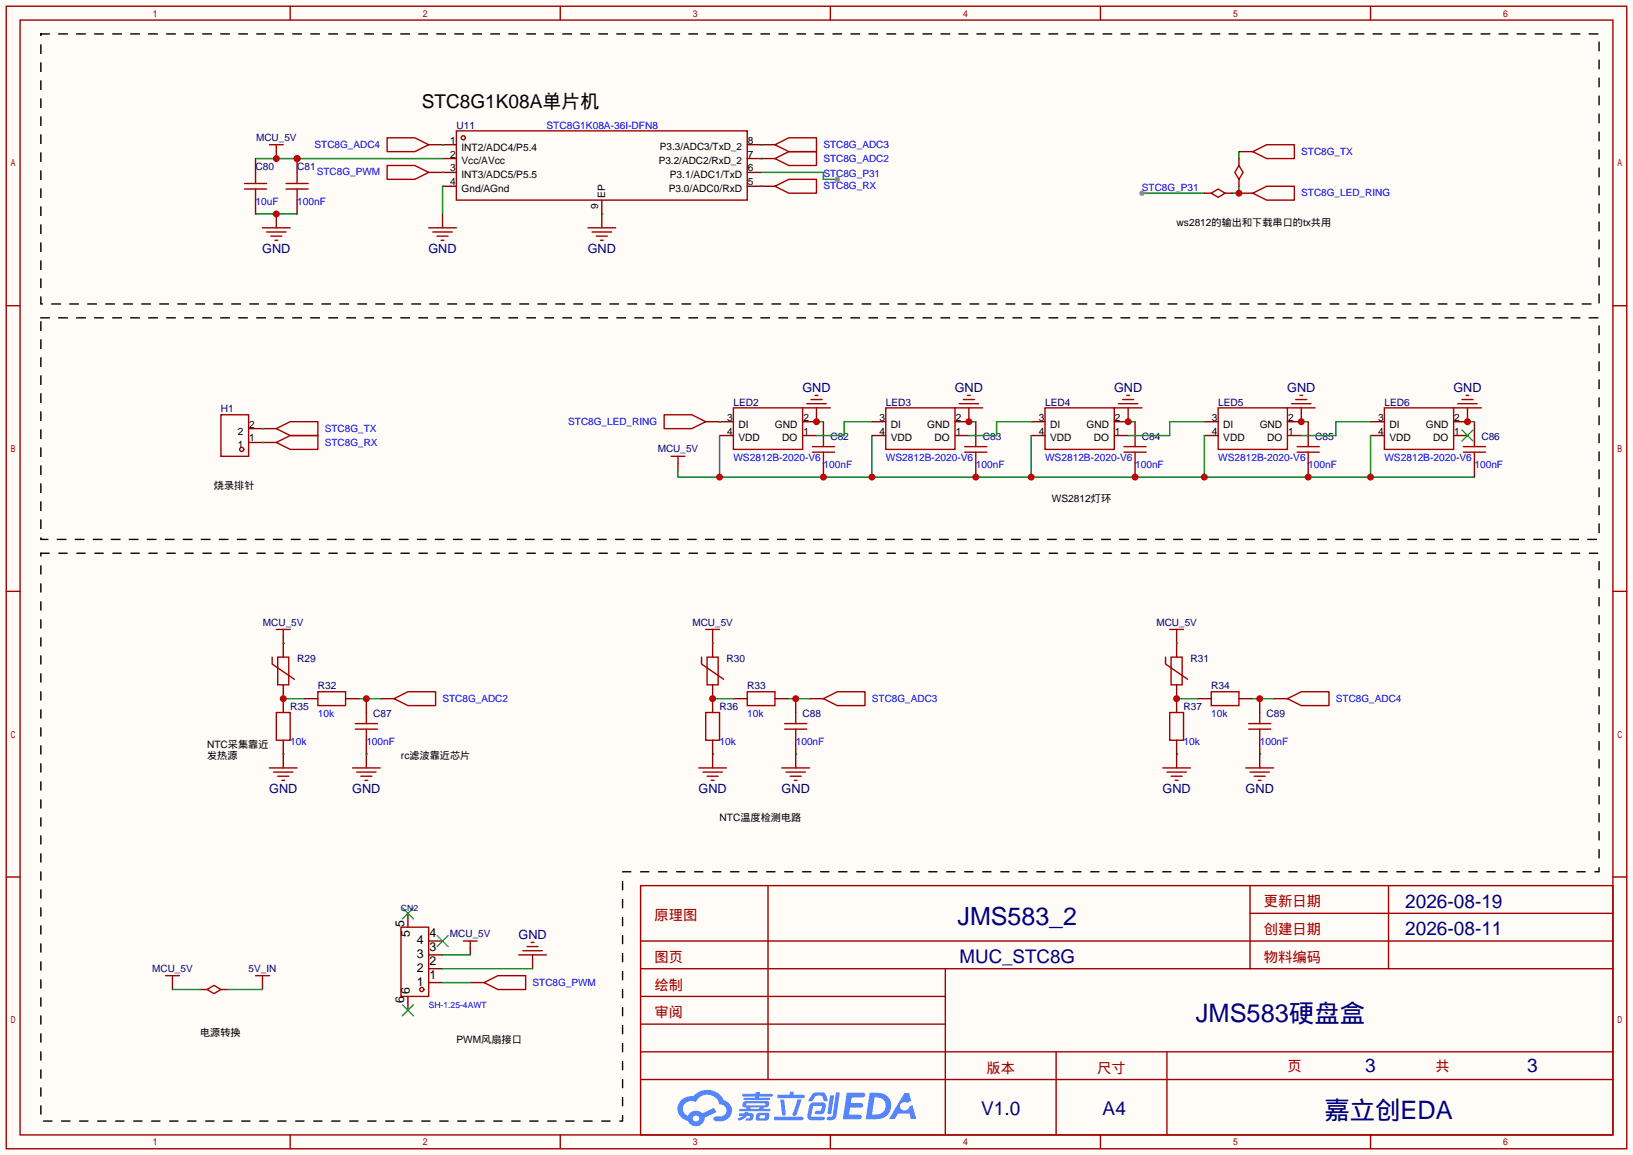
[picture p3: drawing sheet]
<svg xmlns="http://www.w3.org/2000/svg" width="299mm" height="212mm" viewBox="0 0 299 212" stroke-linecap="round" stroke-linejoin="round" font-family="sans-serif">
<path d="M0 0h299.5v211.8h-299.5z" fill="#fffcf7"/>
<g fill="none" stroke="#a10000" stroke-width=".25">
<path d="M1.1 1.1h297.2v209.6h-297.2zM3.7 3.7h292.1v204.5h-292.1zM53.2 1.1v2.6M102.7 1.1v2.6M152.3 1.1v2.6M201.8 1.1v2.6M251.3 1.1v2.6M1.1 56.1h2.6M295.8 56.1h2.5M1.1 108.5h2.6M295.8 108.5h2.5M1.1 160.8h2.6"/>
<path d="M117.5 162.4h178.3v45.8h-178.3zM117.5 177.7h178.3M117.5 172.6h178.3M140.8 162.4v35.6M173.4 177.7v30.5M229.2 162.4v15.3M229.2 167.5h66.6M254.6 162.4v15.3M295.8 160.8h2.5M117.5 182.8h55.9M117.5 198h178.3M117.5 192.9h178.3"/>
<path d="M117.5 187.8h55.9M193.7 192.9v15.3M214 192.9v15.3M53.2 208.2v2.5M102.7 208.2v2.5M152.3 208.2v2.5M201.8 208.2v2.5M251.3 208.2v2.5"/>
</g>
<g fill="#5487ff">
<path d="M155.3 200.4h2.1a.97 .97 0 0 1 1.3 .4 .53 .53 0 0 1-.7 .5h-1.8l-.2 1h1.9a.43 .43 0 0 1 .4 .5 .43 .43 0 0 1-.5 .3h-1.9l-.2 1.3h1.7a.45 .45 0 0 1 .6 .2 .45 .45 0 0 1-.2 .6l-3.2 .1z"/>
<path d="M165.9 200.5h.8l.4 1.4-.7 .4a.82 .82 0 0 0-1.2 .1 .82 .82 0 0 0 .1 1.1 .82 .82 0 0 0 1.2 0l.2-.5 .6-.3 .7 2.5h-.9l-.3-1h-2.1l-.6 1h-1.1z"/>
<path d="M152.2 200.9h.8l-.5 3.2a.36 .36 0 0 1-.4 .3 .36 .36 0 0 1-.3-.4z"/>
<path d="M153.3 200.4h.7l-.6 4.3a1.13 1.13 0 0 1-1.8 .6l.2-.4 .7-.1 .2-.2z"/>
<path d="M149 200.7l.6-.4h1a.77 .77 0 0 1 .9 .6l.3 .9-.2 .2h-.5l-.4-1h-.9a1.3 1.3 0 0 0-.8 .9l-.6 .1-.2-.2z"/>
<path d="M148.6 202.5l.5-.3h1.7a.66 .66 0 0 1 .6 .9l-.1 .4a.81 .81 0 0 1-.9 .9h-.7a.32 .32 0 0 1-.3-.4 .32 .32 0 0 1 .4-.3h.7l.3-.9-1.7 .1-.3 1.9h2.1a.32 .32 0 0 1 .4 .4 .32 .32 0 0 1-.4 .3l-2.3-.1-.5-.3v-.5z"/>
<path d="M142 204.8h5a.33 .33 0 0 1 .3 .4 .33 .33 0 0 1-.3 .3h-4.9l-.2-.2z"/>
<path d="M146.3 201.6h.7l-1 2.9a.36 .36 0 0 1-.4 .2 .36 .36 0 0 1-.3-.3z"/>
<path d="M143.1 201.7h.7l.3 2.6a.34 .34 0 0 1-.3 .3 .34 .34 0 0 1-.4-.2z"/>
<path d="M142.6 200.8h2.2l.1-.4 .1-.2h.6l-.1 .6h1.8a.32 .32 0 0 1 .3 .3 .32 .32 0 0 1-.4 .3h-4.5l-.1-.1z"/>
<path d="M135.6 204.2h.9l.1-.2 .7-.1-.1 .3h.9a.82 .82 0 0 1-.6 1.3h-.7v-.4l.7-.1v-.3h-.5l-.5 .4-1 .4-.2-.4 1-.4h-.8z"/>
<path d="M136.1 200.6h2.5v-.3h.8l-.1 .3h2.2l.2 .3-.2 .2h-2.3v.3h1.8l.2 .2-.2 .2h-4.5l-.2-.2 .1-.2h2l.1-.3h-2.3l-.1-.2z"/>
<path d="M159.5 200.4l-.7 4.9h1.6a2.47 2.47 0 0 0 2.9-1.7 2.47 2.47 0 0 0-1.4-3zM160.4 201.3a1.61 1.61 0 0 1 2 1.4 1.61 1.61 0 0 1-1.8 1.7h-.7z"/>
<path d="M136.3 202.2a.55 .55 0 0 0-.2 .7 .55 .55 0 0 0 .7 .2l.1 .3h-1.3v.4h5.5l.2-.2-.2-.2h-1.2l.2-.3a.7 .7 0 0 0 .8-.2 .7 .7 0 0 0 0-.9h-4.1zM136.9 202.4h3.3l.2 .1-.2 .2h-3.2l-.2-.1zM137.6 203.1h1.7l-.2 .3h-1.4z"/>
<path d="M138.8 204.3a1.05 1.05 0 0 0-.1 1.2 2.91 2.91 0 0 0 2.2-.2 .98 .98 0 0 0 0-1.2h-1.6zM139.4 204.6l.8-.1 .1 .1v.3l-.2 .2h-.8z"/>
<path d="M125 201.7a2.23 2.23 0 0 0-.7 2.3 2.23 2.23 0 0 0 1.8 1.6 1.58 1.58 0 0 0 1.8 .9 1.58 1.58 0 0 0 1.3-1.5l2.2-1-.5-.8-2.1 1a1.65 1.65 0 0 0-2.6 .5 1.45 1.45 0 0 1-.8-2 1.45 1.45 0 0 1 2-.7l.2 .1a2.3 2.3 0 0 1 2.3-1.3 2.3 2.3 0 0 1 2.1 1.7 1.12 1.12 0 0 1 1.2 1.1 1.12 1.12 0 0 1-1.1 1.2h-.7a.45 .45 0 0 0-.6 .3 .45 .45 0 0 0 .5 .6 2.26 2.26 0 0 0 2.9-2.5 2.04 2.04 0 0 0-1.5-1.4 3.3 3.3 0 0 0-5.5-.7l-1.2 .1zM127.1 205.2a.57 .57 0 0 1 1.1 0 .57 .57 0 0 1-1.1 0z"/>
</g>
<g fill="none" stroke="#a10000" stroke-width=".25">
<path d="M49.4 26.5h2.5M50.7 26.5v1.3M83.7 24h53.3v12.7h-53.3zM48.1 41.8h5.1M48.9 42.5h3.6M49.7 43.3h2M50.4 44.1h.5M78.6 41.8h5.1M79.4 42.5h3.5M80.1 43.3h2.1M80.9 44.1h.5M107.8 41.8h5.1"/>
<path d="M108.6 42.5h3.5M109.3 43.3h2.1M110.1 44.1h.5M147.2 74.8h5.1M148 74h3.5M148.7 73.3h2M149.5 72.5h.5M175.1 74.8h5.1M175.9 74h3.6M176.7 73.3h2M177.4 72.5h.5M204.3 74.8h5.1"/>
<path d="M205.1 74h3.6M205.9 73.3h2M206.6 72.5h.5M236.1 74.8h5.1M236.9 74h3.5M237.6 73.3h2M238.4 72.5h.5M266.6 74.8h5.1M267.3 74h3.6M268.1 73.3h2M268.9 72.5h.5M123.1 83.7h2.5"/>
<path d="M124.3 83.7v1.3M50.7 115.4h2.5M51.9 115.4v1.3M129.4 115.4h2.6M130.7 115.4v1.3M214.5 115.4h2.5M215.8 115.4v1.3M49.4 140.8h5.1M50.2 141.6h3.5M50.9 142.4h2.1M51.7 143.1h.5M64.6 140.8h5.1"/>
<path d="M65.4 141.6h3.6M66.2 142.4h2M66.9 143.1h.5M128.1 140.8h5.1M128.9 141.6h3.6M129.7 142.4h2M130.4 143.1h.5M143.4 140.8h5.1M144.1 141.6h3.6M144.9 142.4h2M145.7 143.1h.5M213.2 140.8h5.1"/>
<path d="M214 141.6h3.6M214.8 142.4h2M215.5 143.1h.5M228.5 140.8h5.1M229.2 141.6h3.6M230 142.4h2M230.8 143.1h.5M30.4 178.9h2.5M31.6 178.9v1.3M46.9 178.9h2.5M48.1 178.9v1.3M85 172.6h2.5"/>
<path d="M86.2 172.6v1.3M95.1 175.1h5.1M95.9 174.4h3.5M96.6 173.6h2.1M97.4 172.8h.5"/>
<circle cx="85" cy="25.3" r=".38"/>
</g>
<g fill="none" stroke="#870000" stroke-width=".25">
<path d="M50.7 27.8v1.3M50.7 39.2v2.6M81.2 26.5h2.5M81.2 29.1h2.5M81.2 31.6h2.5M81.2 34.2h2.5M81.2 39.2v2.6M110.4 36.7v5.1M137 26.5h2.6M137 29.1h2.6M137 31.6h2.6M137 34.2h2.6"/>
<path d="M149.7 74.8v2.5M177.7 74.8v2.5M206.9 74.8v2.5M238.6 74.8v2.5M269.1 74.8v2.5M124.3 85v1.2M51.9 116.7v1.3M130.7 116.7v1.3M215.8 116.7v1.3M51.9 138.3v2.5M67.2 138.3v2.5M130.7 138.3v2.5"/>
<path d="M145.9 138.3v2.5M215.8 138.3v2.5M231 138.3v2.5M86.2 173.9v1.2M97.7 175.1v2.6M31.6 180.2v1.3M48.1 180.2v1.3"/>
</g>
<path d="M46.9 39.2h7.6M110.4 39.2h.1" fill="none" stroke="#008700" stroke-width=".25"/>
<circle cx="50.7" cy="39.2" r=".63" fill="#c00"/>
<path d="M46.9 29.1h34.3M81.2 34.2v5" fill="none" stroke="#008700" stroke-width=".25"/>
<g fill="#c00">
<circle cx="50.7" cy="29.1" r=".63"/>
<circle cx="54.5" cy="29.1" r=".63"/>
</g>
<g fill="none" stroke="#870000" stroke-width=".25">
<path d="M78.6 26.5h2.6M78.6 31.6h2.6M139.6 34.2h2.5M139.6 26.5h2.5M139.6 29.1h2.5M227.2 27.8h2.5M45.6 78.6h5.1M45.6 81.2h5.1M51.9 118v2.5M130.7 118v2.5M215.8 118v2.5M51.9 125.6v5.1"/>
<path d="M51.9 135.8v2.5M55.8 128.1h2.5M63.4 128.1h2.5M69.7 128.1h2.6M130.7 125.6v5.1M130.7 135.8v2.5M134.5 128.1h2.5M142.1 128.1h2.6M148.5 128.1h2.5M215.8 125.6v5.1M215.8 135.8v2.5M219.6 128.1h2.5"/>
<path d="M227.2 128.1h2.5M233.6 128.1h2.5M86.2 180.2h2.6"/>
</g>
<g fill="none" stroke="#a10000" stroke-width=".25">
<path d="M71 25.3h5.1l2.5 1.2-2.5 1.3h-5.1zM71 30.4h5.1l2.5 1.2-2.5 1.3h-5.1zM142.1 34.2l2.6-1.3h5v2.5h-5zM142.1 26.5l2.6-1.2h5v2.5h-5zM142.1 29.1l2.6-1.3h5v2.6h-5zM229.7 27.8l2.6-1.3h5.1v2.6h-5.1zM40.5 76.1h5.1v7.6h-5.1zM50.7 78.6l2.5-1.3h5.1v2.6h-5.1zM50.7 81.2l2.5-1.3h5.1v2.5h-5.1zM49.9 120.5v1.3l4.1 2.8M50.7 130.7h2.5v5.1h-2.5zM50.9 120.5h2.1v5.1h-2.1z"/>
<path d="M58.3 126.9h5.1v2.5h-5.1zM72.3 128.1l2.5-1.2h5.1v2.5h-5.1zM128.7 120.5v1.3l4 2.8M129.4 130.7h2.6v5.1h-2.6zM129.7 120.5h2v5.1h-2zM137 126.9h5.1v2.5h-5.1zM151 128.1l2.5-1.2h5.1v2.5h-5.1zM213.7 120.5v1.3l4.1 2.8M214.5 130.7h2.5v5.1h-2.5zM214.8 120.5h2v5.1h-2zM222.1 126.9h5.1v2.5h-5.1zM236.1 128.1l2.5-1.2h5.1v2.5h-5.1z"/>
<path d="M88.8 180.2l2.5-1.3h5.1v2.6h-5.1z"/>
<circle cx="44.3" cy="82.4" r=".38"/>
</g>
<path d="M81.2 26.5h.1M81.2 31.6h.1M139.6 26.5h.1M139.6 29.1h.1M139.6 34.2h.1M48.1 78.6h.1M48.1 81.2h.1M51.9 138.3h.1M130.7 138.3h.1M130.7 128.1h3.8M215.8 138.3h.1" fill="none" stroke="#008700" stroke-width=".25"/>
<circle cx="130.7" cy="128.1" r=".63" fill="#c00"/>
<path d="M51.9 128.1h3.9" fill="none" stroke="#008700" stroke-width=".25"/>
<circle cx="51.9" cy="128.1" r=".63" fill="#c00"/>
<path d="M215.8 128.1h3.8" fill="none" stroke="#008700" stroke-width=".25"/>
<circle cx="215.8" cy="128.1" r=".63" fill="#c00"/>
<path d="M65.9 128.1h3.8M144.7 128.1h3.8M229.7 128.1h3.9M81.2 175.1h5M31.6 181.5h5.1M41.8 181.5h6.3M81.2 180.2h5" fill="none" stroke="#008700" stroke-width=".25"/>
<g fill="none" stroke="#a10000" stroke-width=".25">
<path d="M52.5 34.7h4M52.5 33.7h4M54.5 31.6v2.1M151 79.9v2M178.9 79.9v2M208.2 79.9v2M239.9 79.9v2M270.4 79.9v2M149 82.9h4M149 81.9h4M151 82.9v2.1M176.9 82.9h4.1"/>
<path d="M176.9 81.9h4.1M178.9 82.9v2.1M206.1 82.9h4.1M206.1 81.9h4.1M208.2 82.9v2.1M237.9 82.9h4M237.9 81.9h4M239.9 82.9v2.1M268.4 82.9h4M268.4 81.9h4M270.4 82.9v2.1M73.5 170.1h5.1v12.7h-5.1z"/>
<path d="M38 181.5l1.2-.8 1.3 .8-1.3 .7z"/>
<circle cx="77.3" cy="181.5" r=".38"/>
</g>
<g fill="none" stroke="#870000" stroke-width=".25">
<path d="M54.5 29.1v2.5M54.5 36.7v2.5M151 77.3v2.6M178.9 77.3v2.6M208.2 77.3v2.6M239.9 77.3v2.6M270.4 77.3v2.6M151 85v2.5M178.9 85v2.5M208.2 85v2.5M239.9 85v2.5M270.4 85v2.5"/>
<path d="M74.8 167.5v2.6M78.6 177.7h2.6M78.6 175.1h2.6M78.6 172.6h2.6M36.7 181.5h1.3M40.5 181.5h1.3M74.8 182.8v2.5M78.6 180.2h2.6"/>
</g>
<path d="M73.8 166.5l2 2M75.8 166.5l-2 2M80.1 171.6l2.1 2M82.2 171.6l-2.1 2M73.8 184.3l2 2M75.8 184.3l-2 2" fill="none" stroke="#3c3" stroke-width=".25"/>
<circle cx="54.5" cy="29.1" r=".63" fill="#c00"/>
<path d="M44.8 34.7h4.1M44.8 33.7h4.1M46.9 31.6v2.1M46.9 34.7v2M54.5 34.7v2M229 133.7h4M229 132.7h4M231 130.7v2" fill="none" stroke="#a10000" stroke-width=".25"/>
<path d="M46.9 29.1v2.5M46.9 36.7v2.5M231 128.1v2.6M231 135.8v2.5" fill="none" stroke="#870000" stroke-width=".25"/>
<circle cx="231" cy="128.1" r=".63" fill="#c00"/>
<path d="M143.9 133.7h4.1M143.9 132.7h4.1M145.9 130.7v2M231 133.7v2.1" fill="none" stroke="#a10000" stroke-width=".25"/>
<path d="M145.9 128.1v2.6M145.9 135.8v2.5" fill="none" stroke="#870000" stroke-width=".25"/>
<circle cx="145.9" cy="128.1" r=".63" fill="#c00"/>
<path d="M65.2 133.7h4M65.2 132.7h4M67.2 130.7v2M145.9 133.7v2.1" fill="none" stroke="#a10000" stroke-width=".25"/>
<path d="M67.2 128.1v2.6M67.2 135.8v2.5" fill="none" stroke="#870000" stroke-width=".25"/>
<circle cx="67.2" cy="128.1" r=".63" fill="#c00"/>
<path d="M134.5 74.8h12.7v7.6h-12.7zM162.4 74.8h12.7v7.6h-12.7zM191.6 74.8h12.7v7.6h-12.7zM223.4 74.8h12.7v7.6h-12.7zM253.9 74.8h12.7v7.6h-12.7zM67.2 133.7v2.1" fill="none" stroke="#a10000" stroke-width=".25"/>
<path d="M149.7 77.3h1.3M159.9 77.3h-5.1v2.6h-5.1M189.1 77.3h-6.3v2.6h-5.1M220.9 77.3h-6.4v2.6h-7.6M251.3 77.3h-6.3v2.6h-6.4M67.2 138.3h.1M145.9 138.3h.1M231 138.3h.1" fill="none" stroke="#008700" stroke-width=".25"/>
<path d="M7.5 6.2h285.7v49.6h-285.7zM7.5 58.3h285.7v40.6h-285.7zM7.5 101.5h285.7v58.4h-179v45.7h-106.7v-104.1" fill="none" stroke="#000" stroke-width=".25" stroke-dasharray="1.5 1.8"/>
<g fill="none" stroke="#870000" stroke-width=".25">
<path d="M132 79.9h2.5M132 77.3h2.5M147.2 79.9h2.5M147.2 77.3h2.5M159.9 79.9h2.5M159.9 77.3h2.5M175.1 79.9h2.6M175.1 77.3h2.6M189.1 79.9h2.5M189.1 77.3h2.5M204.3 79.9h2.6M204.3 77.3h2.6"/>
<path d="M220.9 79.9h2.5M220.9 77.3h2.5M236.1 79.9h2.5M236.1 77.3h2.5M251.3 79.9h2.6M251.3 77.3h2.6M266.6 79.9h2.5M266.6 77.3h2.5"/>
</g>
<path d="M268.1 78.9l2 2M270.1 78.9l-2 2" fill="none" stroke="#3c3" stroke-width=".25"/>
<circle cx="149.7" cy="77.3" r=".63" fill="#c00"/>
<path d="M177.7 77.3h1.2" fill="none" stroke="#008700" stroke-width=".25"/>
<circle cx="177.7" cy="77.3" r=".63" fill="#c00"/>
<path d="M269.1 77.3h1.3" fill="none" stroke="#008700" stroke-width=".25"/>
<circle cx="269.1" cy="77.3" r=".63" fill="#c00"/>
<path d="M238.6 77.3h1.3" fill="none" stroke="#008700" stroke-width=".25"/>
<circle cx="238.6" cy="77.3" r=".63" fill="#c00"/>
<path d="M206.9 77.3h1.3" fill="none" stroke="#008700" stroke-width=".25"/>
<circle cx="206.9" cy="77.3" r=".63" fill="#c00"/>
<path d="M132 79.9v7.6M159.9 79.9v7.6M189.1 79.9v7.6M220.9 79.9v7.6M251.3 79.9v7.6M124.3 86.2v1.3h146.1" fill="none" stroke="#008700" stroke-width=".25"/>
<g fill="#c00">
<circle cx="132" cy="87.5" r=".63"/>
<circle cx="151" cy="87.5" r=".63"/>
<circle cx="159.9" cy="87.5" r=".63"/>
<circle cx="178.9" cy="87.5" r=".63"/>
<circle cx="189.1" cy="87.5" r=".63"/>
<circle cx="208.2" cy="87.5" r=".63"/>
<circle cx="220.9" cy="87.5" r=".63"/>
<circle cx="239.9" cy="87.5" r=".63"/>
<circle cx="251.3" cy="87.5" r=".63"/>
</g>
<path d="M227.2 35.4h2.5M129.4 77.3h2.6" fill="none" stroke="#870000" stroke-width=".25"/>
<path d="M229.7 35.4l2.6-1.2h5.1v2.5h-5.1zM121.8 76.1h5.1l2.5 1.2-2.5 1.3h-5.1z" fill="none" stroke="#a10000" stroke-width=".25"/>
<path d="M139.6 31.6h11.4v1.3h2.5M132 77.3h.1" fill="none" stroke="#008700" stroke-width=".25"/>
<circle cx="153.5" cy="32.9" r=".51" fill="#999"/>
<path d="M209.4 35.4h11.5M227.2 27.8v1.3" fill="none" stroke="#008700" stroke-width=".25"/>
<circle cx="209.4" cy="35.4" r=".51" fill="#999"/>
<path d="M227.2 34.2v1.2h-1.3" fill="none" stroke="#008700" stroke-width=".25"/>
<circle cx="227.2" cy="35.4" r=".63" fill="#c00"/>
<path d="M220.9 35.4h1.2M224.7 35.4h1.2M227.2 29.1v1.3M227.2 32.9v1.3" fill="none" stroke="#870000" stroke-width=".25"/>
<path d="M222.1 35.4l1.3-.7 1.3 .7-1.3 .8zM227.2 30.4l.8 1.2-.8 1.3-.8-1.3z" fill="none" stroke="#a10000" stroke-width=".25"/>
<path d="M51.9 118h.1M130.7 118h.1M215.8 118h.1M81.2 177.7h16.5" fill="none" stroke="#008700" stroke-width=".25"/>
<g font-size="4.7" fill="#000080">
<text x="219.3" y="187.4">JMS583硬盘盒</text>
<text x="242.9" y="205.2">嘉立创EDA</text>
</g>
<text font-size="4.6" fill="#000080" x="175.6" y="169.6">JMS583_2</text>
<text font-size="3.5" x="77.3" y="19.8">STC8G1K08A单片机</text>
<g font-size="3.5" fill="#000080">
<text x="257.7" y="166.5">2026-08-19</text>
<text x="257.7" y="171.5">2026-08-11</text>
<text x="250.4" y="196.7">3</text>
<text x="280.1" y="196.7">3</text>
<text x="179.9" y="204.6">V1.0</text>
<text x="202.2" y="204.6">A4</text>
</g>
<text font-size="3.4" fill="#000080" x="176" y="176.6">MUC_STC8G</text>
<g font-size="2.6" fill="#a00000">
<text x="231.8" y="166.2">更新日期</text>
<text x="120" y="168.8">原理图</text>
<text x="231.8" y="171.3">创建日期</text>
<text x="120" y="176.4">图页</text>
<text x="231.8" y="176.4">物料编码</text>
<text x="120" y="181.5">绘制</text>
<text x="120" y="186.6">审阅</text>
<text x="180.9" y="196.7">版本</text>
<text x="201.2" y="196.7">尺寸</text>
<text x="236.1" y="196.5">页</text>
<text x="263.3" y="196.5">共</text>
</g>
<g font-size="2.3" fill="#000080">
<text x="48.1" y="46.4">GND</text>
<text x="78.6" y="46.4">GND</text>
<text x="107.8" y="46.4">GND</text>
<text x="147.1" y="71.8">GND</text>
<text x="175.1" y="71.8">GND</text>
<text x="204.3" y="71.8">GND</text>
<text x="236" y="71.8">GND</text>
<text x="266.5" y="71.8">GND</text>
<text x="49.4" y="145.5">GND</text>
<text x="64.6" y="145.5">GND</text>
<text x="128.1" y="145.5">GND</text>
<text x="143.3" y="145.5">GND</text>
<text x="213.2" y="145.5">GND</text>
<text x="228.4" y="145.5">GND</text>
<text x="95.1" y="172.2">GND</text>
</g>
<g font-size="2.3">
<text x="74.1" y="170.1" transform="rotate(-90 74.1 170.1)">5</text>
<text x="75.1" y="171.8" transform="rotate(-90 75.1 171.8)">5</text>
<text x="76.4" y="173.2">4</text>
<text x="78.7" y="171.9">4</text>
<text x="76.4" y="178.3">2</text>
<text x="76.4" y="175.7">3</text>
<text x="78.7" y="179.5">1</text>
<text x="78.7" y="177">2</text>
<text x="78.7" y="174.5">3</text>
<text x="74.1" y="184" transform="rotate(-90 74.1 184)">6</text>
<text x="75.1" y="182.2" transform="rotate(-90 75.1 182.2)">6</text>
<text x="76.4" y="180.8">1</text>
</g>
<g font-size="1.9" fill="#000080">
<text x="83.7" y="23.6">U11</text>
<text x="46.9" y="31.2">C80</text>
<text x="54.5" y="31.2">C81</text>
<text x="40.5" y="75.6">H1</text>
<text x="134.5" y="74.4">LED2</text>
<text x="162.4" y="74.4">LED3</text>
<text x="191.6" y="74.4">LED4</text>
<text x="223.4" y="74.4">LED5</text>
<text x="253.9" y="74.4">LED6</text>
<text x="152.3" y="80.7">C82</text>
<text x="180.2" y="80.7">C83</text>
<text x="209.4" y="80.7">C84</text>
<text x="241.2" y="80.7">C85</text>
<text x="271.7" y="80.7">C86</text>
<text x="54.5" y="121.4">R29</text>
<text x="133.2" y="121.4">R30</text>
<text x="218.3" y="121.4">R31</text>
<text x="53.2" y="130.3">R35</text>
<text x="58.3" y="126.4">R32</text>
<text x="68.5" y="131.5">C87</text>
<text x="132" y="130.3">R36</text>
<text x="137" y="126.4">R33</text>
<text x="147.2" y="131.5">C88</text>
<text x="217" y="130.3">R37</text>
<text x="222.1" y="126.4">R34</text>
<text x="232.3" y="131.5">C89</text>
</g>
<g font-size="1.9" fill="#00f">
<text x="100.2" y="23.6">STC8G1K08A-36I-DFN8</text>
<text x="46.9" y="37.5">10uF</text>
<text x="54.5" y="37.5">100nF</text>
<text x="134.5" y="84.5">WS2812B-2020-V6</text>
<text x="151" y="85.8">100nF</text>
<text x="162.4" y="84.5">WS2812B-2020-V6</text>
<text x="178.9" y="85.8">100nF</text>
<text x="191.6" y="84.5">WS2812B-2020-V6</text>
<text x="208.2" y="85.8">100nF</text>
<text x="223.4" y="84.5">WS2812B-2020-V6</text>
<text x="239.9" y="85.8">100nF</text>
<text x="253.9" y="84.5">WS2812B-2020-V6</text>
<text x="270.4" y="85.8">100nF</text>
<text x="58.3" y="131.5">10k</text>
<text x="137" y="131.5">10k</text>
<text x="222.1" y="131.5">10k</text>
<text x="53.2" y="136.6">10k</text>
<text x="67.2" y="136.6">100nF</text>
<text x="132" y="136.6">10k</text>
<text x="145.9" y="136.6">100nF</text>
<text x="217" y="136.6">10k</text>
<text x="231" y="136.6">100nF</text>
</g>
<g font-size="1.9">
<text x="82.5" y="26.4">1</text>
<text x="82.5" y="28.9">2</text>
<text x="84.6" y="27.6">INT2/ADC4/P5.4</text>
<text x="137.2" y="28.9">7</text>
<text x="137.2" y="26.4">8</text>
<text x="82.5" y="31.4">3</text>
<text x="82.5" y="34">4</text>
<text x="84.6" y="30.2">Vcc/AVcc</text>
<text x="84.6" y="32.7">INT3/ADC5/P5.5</text>
<text x="84.6" y="35.2">Gnd/AGnd</text>
<text x="122.6" y="35.2">P3.0/ADC0/RxD</text>
<text x="122.8" y="32.7">P3.1/ADC1/TxD</text>
<text x="137.2" y="34">5</text>
<text x="137.2" y="31.4">6</text>
<text x="109.7" y="38.4" transform="rotate(-90 109.7 38.4)">9</text>
<text x="111" y="36.2" transform="rotate(-90 111 36.2)">EP</text>
<text x="215.8" y="41.4">ws2812的输出和下载串口的tx共用</text>
<text x="133.3" y="77.2">3</text>
<text x="147.3" y="77.2">2</text>
<text x="161.3" y="77.2">3</text>
<text x="175.3" y="77.2">2</text>
<text x="190.5" y="77.2">3</text>
<text x="204.5" y="77.2">2</text>
<text x="222.2" y="77.2">3</text>
<text x="236.2" y="77.2">2</text>
<text x="252.7" y="77.2">3</text>
<text x="266.7" y="77.2">2</text>
<text x="43.6" y="82.2">1</text>
<text x="43.6" y="79.7">2</text>
<text x="45.7" y="81">1</text>
<text x="45.7" y="78.4">2</text>
<text x="133.3" y="79.7">4</text>
<text x="135.4" y="78.4">DI</text>
<text x="135.4" y="81">VDD</text>
<text x="142.1" y="78.4">GND</text>
<text x="143.5" y="81">DO</text>
<text x="147.3" y="79.7">1</text>
<text x="161.3" y="79.7">4</text>
<text x="163.4" y="78.4">DI</text>
<text x="163.4" y="81">VDD</text>
<text x="170.1" y="78.4">GND</text>
<text x="171.4" y="81">DO</text>
<text x="175.3" y="79.7">1</text>
<text x="190.5" y="79.7">4</text>
<text x="192.6" y="78.4">DI</text>
<text x="192.6" y="81">VDD</text>
<text x="199.3" y="78.4">GND</text>
<text x="200.6" y="81">DO</text>
<text x="204.5" y="79.7">1</text>
<text x="222.2" y="79.7">4</text>
<text x="224.3" y="78.4">DI</text>
<text x="224.3" y="81">VDD</text>
<text x="231" y="78.4">GND</text>
<text x="232.4" y="81">DO</text>
<text x="236.2" y="79.7">1</text>
<text x="252.7" y="79.7">4</text>
<text x="254.8" y="78.4">DI</text>
<text x="254.8" y="81">VDD</text>
<text x="261.5" y="78.4">GND</text>
<text x="262.8" y="81">DO</text>
<text x="266.7" y="79.7">1</text>
<text x="39.2" y="89.6">烧录排针</text>
<text x="192.9" y="92.2">WS2812灯环</text>
<text x="38" y="137.1">NTC采集靠近</text>
<text x="38" y="139.1">发热源</text>
<text x="73.5" y="139.1">rc滤波靠近芯片</text>
<text x="132" y="150.6">NTC温度检测电路</text>
<text x="36.7" y="189.9">电源转换</text>
<text x="83.7" y="191.2">PWM风扇接口</text>
</g>
<g font-size="1.8" fill="#000080">
<text x="47" y="25.8">MCU_5V</text>
<text x="120.6" y="83">MCU_5V</text>
<text x="48.2" y="114.7">MCU_5V</text>
<text x="127" y="114.7">MCU_5V</text>
<text x="212.1" y="114.7">MCU_5V</text>
<text x="82.5" y="171.9">MCU_5V</text>
<text x="27.9" y="178.2">MCU_5V</text>
<text x="45.6" y="178.2">5V_IN</text>
</g>
<g font-size="1.8" fill="#00f">
<text x="57.7" y="27.1">STC8G_ADC4</text>
<text x="151" y="27.1">STC8G_ADC3</text>
<text x="151" y="29.6">STC8G_ADC2</text>
<text x="238.6" y="28.4">STC8G_TX</text>
<text x="58.1" y="32.2">STC8G_PWM</text>
<text x="151" y="34.7">STC8G_RX</text>
<text x="151" y="32.4">STC8G_P31</text>
<text x="209.4" y="35">STC8G_P31</text>
<text x="238.6" y="36">STC8G_LED_RING</text>
<text x="104.2" y="77.9">STC8G_LED_RING</text>
<text x="59.6" y="81.7">STC8G_RX</text>
<text x="59.6" y="79.2">STC8G_TX</text>
<text x="81.2" y="128.7">STC8G_ADC2</text>
<text x="159.9" y="128.7">STC8G_ADC3</text>
<text x="245" y="128.7">STC8G_ADC4</text>
<text x="97.7" y="180.8">STC8G_PWM</text>
</g>
<g font-size="1.8">
<text x="121" y="27.6">P3.3/ADC3/TxD_2</text>
<text x="120.8" y="30.1">P3.2/ADC2/RxD_2</text>
</g>
<text font-size="1.6" fill="#000080" x="73.5" y="167.1">CN2</text>
<text font-size="1.6" fill="#00f" x="78.6" y="184.9">SH-1.25-4AWT</text>
</svg>
